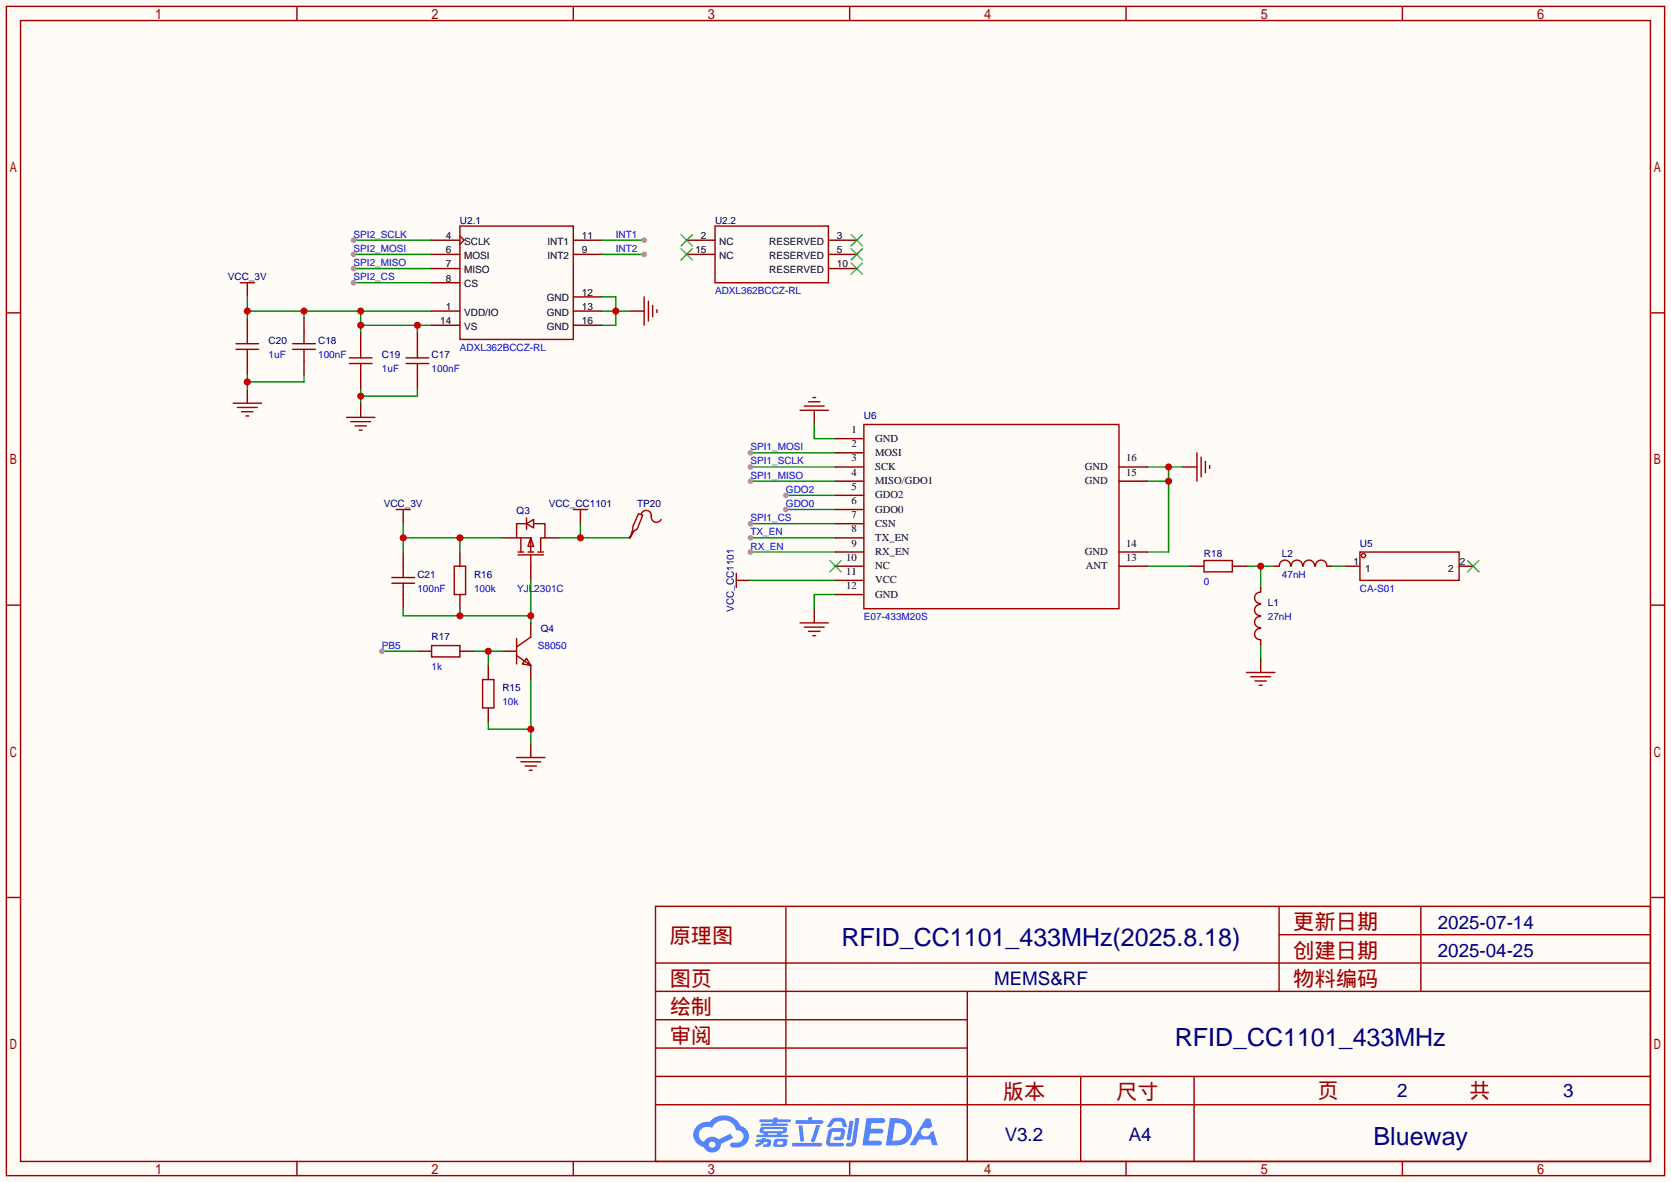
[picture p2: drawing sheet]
<svg xmlns="http://www.w3.org/2000/svg" width="299mm" height="212mm" viewBox="0 0 299 212" stroke-linecap="round" stroke-linejoin="round" font-family="sans-serif">
<path d="M0 0h299.5v211.8h-299.5z" fill="#fffcf7"/>
<g fill="none" stroke="#a10000" stroke-width=".25">
<path d="M1.1 1.1h297.2v209.6h-297.2zM3.7 3.7h292.1v204.5h-292.1zM53.2 1.1v2.6M102.7 1.1v2.6M152.3 1.1v2.6M201.8 1.1v2.6M251.3 1.1v2.6M1.1 56.1h2.6M295.8 56.1h2.5M1.1 108.5h2.6M295.8 108.5h2.5M1.1 160.8h2.6"/>
<path d="M117.5 162.4h178.3v45.8h-178.3zM117.5 177.7h178.3M117.5 172.6h178.3M140.8 162.4v35.6M173.4 177.7v30.5M229.2 162.4v15.3M229.2 167.5h66.6M254.6 162.4v15.3M295.8 160.8h2.5M117.5 182.8h55.9M117.5 198h178.3M117.5 192.9h178.3"/>
<path d="M117.5 187.8h55.9M193.7 192.9v15.3M214 192.9v15.3M53.2 208.2v2.5M102.7 208.2v2.5M152.3 208.2v2.5M201.8 208.2v2.5M251.3 208.2v2.5"/>
</g>
<g fill="#5487ff">
<path d="M155.3 200.4h2.1a.97 .97 0 0 1 1.3 .4 .53 .53 0 0 1-.7 .5h-1.8l-.2 1h1.9a.43 .43 0 0 1 .4 .5 .43 .43 0 0 1-.5 .3h-1.9l-.2 1.3h1.7a.45 .45 0 0 1 .6 .2 .45 .45 0 0 1-.2 .6l-3.2 .1z"/>
<path d="M165.9 200.5h.8l.4 1.4-.7 .4a.82 .82 0 0 0-1.2 .1 .82 .82 0 0 0 .1 1.1 .82 .82 0 0 0 1.2 0l.2-.5 .6-.3 .7 2.5h-.9l-.3-1h-2.1l-.6 1h-1.1z"/>
<path d="M152.2 200.9h.8l-.5 3.2a.36 .36 0 0 1-.4 .3 .36 .36 0 0 1-.3-.4z"/>
<path d="M153.3 200.4h.7l-.6 4.3a1.13 1.13 0 0 1-1.8 .6l.2-.4 .7-.1 .2-.2z"/>
<path d="M149 200.7l.6-.4h1a.77 .77 0 0 1 .9 .6l.3 .9-.2 .2h-.5l-.4-1h-.9a1.3 1.3 0 0 0-.8 .9l-.6 .1-.2-.2z"/>
<path d="M148.6 202.5l.5-.3h1.7a.66 .66 0 0 1 .6 .9l-.1 .4a.81 .81 0 0 1-.9 .9h-.7a.32 .32 0 0 1-.3-.4 .32 .32 0 0 1 .4-.3h.7l.3-.9-1.7 .1-.3 1.9h2.1a.32 .32 0 0 1 .4 .4 .32 .32 0 0 1-.4 .3l-2.3-.1-.5-.3v-.5z"/>
<path d="M142 204.8h5a.33 .33 0 0 1 .3 .4 .33 .33 0 0 1-.3 .3h-4.9l-.2-.2z"/>
<path d="M146.3 201.6h.7l-1 2.9a.36 .36 0 0 1-.4 .2 .36 .36 0 0 1-.3-.3z"/>
<path d="M143.1 201.7h.7l.3 2.6a.34 .34 0 0 1-.3 .3 .34 .34 0 0 1-.4-.2z"/>
<path d="M142.6 200.8h2.2l.1-.4 .1-.2h.6l-.1 .6h1.8a.32 .32 0 0 1 .3 .3 .32 .32 0 0 1-.4 .3h-4.5l-.1-.1z"/>
<path d="M135.6 204.2h.9l.1-.2 .7-.1-.1 .3h.9a.82 .82 0 0 1-.6 1.3h-.7v-.4l.7-.1v-.3h-.5l-.5 .4-1 .4-.2-.4 1-.4h-.8z"/>
<path d="M136.1 200.6h2.5v-.3h.8l-.1 .3h2.2l.2 .3-.2 .2h-2.3v.3h1.8l.2 .2-.2 .2h-4.5l-.2-.2 .1-.2h2l.1-.3h-2.3l-.1-.2z"/>
<path d="M159.5 200.4l-.7 4.9h1.6a2.47 2.47 0 0 0 2.9-1.7 2.47 2.47 0 0 0-1.4-3zM160.4 201.3a1.61 1.61 0 0 1 2 1.4 1.61 1.61 0 0 1-1.8 1.7h-.7z"/>
<path d="M136.3 202.2a.55 .55 0 0 0-.2 .7 .55 .55 0 0 0 .7 .2l.1 .3h-1.3v.4h5.5l.2-.2-.2-.2h-1.2l.2-.3a.7 .7 0 0 0 .8-.2 .7 .7 0 0 0 0-.9h-4.1zM136.9 202.4h3.3l.2 .1-.2 .2h-3.2l-.2-.1zM137.6 203.1h1.7l-.2 .3h-1.4z"/>
<path d="M138.8 204.3a1.05 1.05 0 0 0-.1 1.2 2.91 2.91 0 0 0 2.2-.2 .98 .98 0 0 0 0-1.2h-1.6zM139.4 204.6l.8-.1 .1 .1v.3l-.2 .2h-.8z"/>
<path d="M125 201.7a2.23 2.23 0 0 0-.7 2.3 2.23 2.23 0 0 0 1.8 1.6 1.58 1.58 0 0 0 1.8 .9 1.58 1.58 0 0 0 1.3-1.5l2.2-1-.5-.8-2.1 1a1.65 1.65 0 0 0-2.6 .5 1.45 1.45 0 0 1-.8-2 1.45 1.45 0 0 1 2-.7l.2 .1a2.3 2.3 0 0 1 2.3-1.3 2.3 2.3 0 0 1 2.1 1.7 1.12 1.12 0 0 1 1.2 1.1 1.12 1.12 0 0 1-1.1 1.2h-.7a.45 .45 0 0 0-.6 .3 .45 .45 0 0 0 .5 .6 2.26 2.26 0 0 0 2.9-2.5 2.04 2.04 0 0 0-1.5-1.4 3.3 3.3 0 0 0-5.5-.7l-1.2 .1zM127.1 205.2a.57 .57 0 0 1 1.1 0 .57 .57 0 0 1-1.1 0z"/>
</g>
<path d="M44.3 57v2.6M54.5 57v4.6M64.6 59.6v2.5M74.8 59.6v4.5M44.3 64.6v2.6M52.5 61.6h4M52.5 62.6h4M54.5 62.6v4.6M64.6 67.2v2.5M72.8 64.1h4M72.8 65.2h4M74.8 65.2v4.5" fill="none" stroke="#870000" stroke-width=".25"/>
<path d="M44.3 59.6v2M42.3 62.6h4.1M42.3 61.6h4.1M44.3 62.6v2M62.6 64.1h4.1M62.6 65.2h4.1M64.6 62.1v2M64.6 65.2v2" fill="none" stroke="#a10000" stroke-width=".25"/>
<path d="M63.4 43.1h13.9" fill="none" stroke="#008700" stroke-width=".25"/>
<circle cx="63.4" cy="43.1" r=".51" fill="#999"/>
<path d="M63.4 45.6h13.9" fill="none" stroke="#008700" stroke-width=".25"/>
<circle cx="63.4" cy="45.6" r=".51" fill="#999"/>
<path d="M63.4 48.1h13.9" fill="none" stroke="#008700" stroke-width=".25"/>
<circle cx="63.4" cy="48.1" r=".51" fill="#999"/>
<path d="M63.4 50.7h13.9" fill="none" stroke="#008700" stroke-width=".25"/>
<circle cx="63.4" cy="50.7" r=".51" fill="#999"/>
<path d="M107.8 43.1h7.6" fill="none" stroke="#008700" stroke-width=".25"/>
<circle cx="115.4" cy="43.1" r=".51" fill="#999"/>
<path d="M107.8 45.6h7.6" fill="none" stroke="#008700" stroke-width=".25"/>
<circle cx="115.4" cy="45.6" r=".51" fill="#999"/>
<path d="M44.3 69.7v2.6M64.6 72.3v2.5" fill="none" stroke="#870000" stroke-width=".25"/>
<path d="M41.8 72.3h5.1M42.5 73h3.6M43.3 73.8h2M44.1 74.5h.5M62.1 74.8h5.1M62.9 75.6h3.5M63.6 76.3h2.1M64.4 77.1h.5" fill="none" stroke="#a10000" stroke-width=".25"/>
<path d="M64.6 69.7v2.6M74.8 69.7v1.3h-10.2" fill="none" stroke="#008700" stroke-width=".25"/>
<circle cx="64.6" cy="71" r=".63" fill="#c00"/>
<path d="M44.3 67.2v2.5M54.5 67.2v1.3h-10.2" fill="none" stroke="#008700" stroke-width=".25"/>
<circle cx="44.3" cy="68.5" r=".63" fill="#c00"/>
<path d="M112.9 55.8h2.5" fill="none" stroke="#870000" stroke-width=".25"/>
<path d="M115.4 53.2v5.1M116.2 54v3.5M117 54.7v2.1M117.7 55.5v.5" fill="none" stroke="#a10000" stroke-width=".25"/>
<path d="M107.8 53.2h2.6v5.1h-2.6M107.8 55.8h5.1" fill="none" stroke="#008700" stroke-width=".25"/>
<circle cx="110.4" cy="55.8" r=".63" fill="#c00"/>
<g fill="none" stroke="#870000" stroke-width=".25">
<path d="M44.3 51.9v1.3M72.3 98.9v4.6M82.4 98.9v2.6M90 96.4h2.6M97.7 96.4h2.5M70.2 103.5h4.1M70.2 104.5h4.1M72.3 104.5v4.6M74.8 116.7h2.5M82.4 106.6v2.5M82.4 116.7h2.6M87.5 119.3v2.5"/>
<path d="M90 116.7h2.6M95.1 101.5v2.5M95.1 111.6v2.6M95.1 119.3v2.5M87.5 126.9v2.5"/>
</g>
<g fill="none" stroke="#a10000" stroke-width=".25">
<path d="M43.1 50.7h2.5M44.3 50.7v1.2M92.8 98.9h1.1M92.8 99.4h4.6M93.3 96.4v2.5M94.4 92.8v2.1M94.4 93.9h-1.8v2.5h2.5v2.5M94.4 93.9l1.2-.8v1.5zM94.6 98.9h1M95.1 96.4l.5 1.5h-1zM95.1 99.4v2.1M95.6 93.9h2.1v2.5h-.8v2.5"/>
<path d="M96.4 98.9h1M77.3 115.7h5.1v2h-5.1zM81.4 101.5h2v5.1h-2zM92.6 114.4v4.6M92.6 117.5l2.5 1.8M94.4 118l.7 1.3-1.5-.3zM95.1 114.2l-2.5 1.8M86.5 121.8h2v5.1h-2z"/>
</g>
<path d="M44.3 53.2v3.8M44.3 55.8h33M54.5 55.8v1.2M64.6 55.8v3.8M64.6 58.3h12.7M74.8 58.3v1.3" fill="none" stroke="#008700" stroke-width=".25"/>
<g fill="#c00">
<circle cx="64.6" cy="58.3" r=".63"/>
<circle cx="64.6" cy="55.8" r=".63"/>
<circle cx="74.8" cy="58.3" r=".63"/>
<circle cx="44.3" cy="55.8" r=".63"/>
<circle cx="54.5" cy="55.8" r=".63"/>
</g>
<path d="M72.3 92.6v1.3" fill="none" stroke="#870000" stroke-width=".25"/>
<path d="M71 91.3h2.5M72.3 91.3v1.3" fill="none" stroke="#a10000" stroke-width=".25"/>
<path d="M72.3 109.1v1.3h22.8M82.4 109.1v1.3M95.1 104v7.6" fill="none" stroke="#008700" stroke-width=".25"/>
<g fill="#c00">
<circle cx="82.4" cy="110.4" r=".63"/>
<circle cx="95.1" cy="110.4" r=".63"/>
</g>
<path d="M85 116.7h5M87.5 116.7v2.6" fill="none" stroke="#008700" stroke-width=".25"/>
<circle cx="87.5" cy="116.7" r=".63" fill="#c00"/>
<path d="M95.1 133.2v2.6" fill="none" stroke="#870000" stroke-width=".25"/>
<path d="M92.6 135.8h5.1M93.3 136.5h3.6M94.1 137.3h2M94.9 138h.5" fill="none" stroke="#a10000" stroke-width=".25"/>
<path d="M87.5 129.4v1.3h7.6M95.1 121.8v11.4" fill="none" stroke="#008700" stroke-width=".25"/>
<circle cx="95.1" cy="130.7" r=".63" fill="#c00"/>
<path d="M68.5 116.7h6.3" fill="none" stroke="#008700" stroke-width=".25"/>
<circle cx="68.5" cy="116.7" r=".51" fill="#999"/>
<path d="M104 92.6v1.3" fill="none" stroke="#870000" stroke-width=".25"/>
<path d="M102.7 91.3h2.6M104 91.3v1.3" fill="none" stroke="#a10000" stroke-width=".25"/>
<path d="M72.3 93.9v5M72.3 96.4h17.7M82.4 96.4v2.5" fill="none" stroke="#008700" stroke-width=".25"/>
<g fill="#c00">
<circle cx="72.3" cy="96.4" r=".63"/>
<circle cx="82.4" cy="96.4" r=".63"/>
</g>
<g fill="none" stroke="#a10000" stroke-width=".25">
<path d="M243.7 98.9h17.8v5.1h-17.8z"/>
<circle cx="244.3" cy="99.6" r=".38"/>
</g>
<path d="M241.2 101.5h2.5M261.5 101.5h2.5" fill="none" stroke="#870000" stroke-width=".25"/>
<path d="M263 100.5l2 2M265 100.5l-2 2" fill="none" stroke="#3c3" stroke-width=".25"/>
<path d="M223.4 101.5h5.1M225.9 101.5v3.8" fill="none" stroke="#008700" stroke-width=".25"/>
<circle cx="225.9" cy="101.5" r=".63" fill="#c00"/>
<path d="M145.9 76.1v2.5h3.8M134.5 83.7h15.2M225.9 115.4v2.6M238.6 101.5h2.6" fill="none" stroke="#008700" stroke-width=".25"/>
<path d="M145.9 73.5v2.6M225.9 118v2.5" fill="none" stroke="#870000" stroke-width=".25"/>
<path d="M143.4 73.5h5.1M144.1 72.8h3.6M144.9 72h2M145.7 71.2h.5M223.4 120.5h5.1M224.2 121.3h3.5M224.9 122h2M225.7 122.8h.5" fill="none" stroke="#a10000" stroke-width=".25"/>
<circle cx="134.5" cy="83.7" r=".51" fill="#999"/>
<path d="M134.5 81.2h15.2" fill="none" stroke="#008700" stroke-width=".25"/>
<circle cx="134.5" cy="81.2" r=".51" fill="#999"/>
<path d="M134.5 86.2h15.2" fill="none" stroke="#008700" stroke-width=".25"/>
<circle cx="134.5" cy="86.2" r=".51" fill="#999"/>
<path d="M140.8 88.8h8.9" fill="none" stroke="#008700" stroke-width=".25"/>
<circle cx="140.8" cy="88.8" r=".51" fill="#999"/>
<path d="M140.8 91.3h8.9" fill="none" stroke="#008700" stroke-width=".25"/>
<circle cx="140.8" cy="91.3" r=".51" fill="#999"/>
<path d="M134.5 93.9h15.2" fill="none" stroke="#008700" stroke-width=".25"/>
<circle cx="134.5" cy="93.9" r=".51" fill="#999"/>
<path d="M134.5 96.4h15.2" fill="none" stroke="#008700" stroke-width=".25"/>
<circle cx="134.5" cy="96.4" r=".51" fill="#999"/>
<path d="M134.5 98.9h15.2" fill="none" stroke="#008700" stroke-width=".25"/>
<circle cx="134.5" cy="98.9" r=".51" fill="#999"/>
<path d="M212 83.7h2.5M133.2 104h1.3M145.9 109.1v2.5" fill="none" stroke="#870000" stroke-width=".25"/>
<path d="M214.5 81.2v5M215.3 81.9v3.6M216 82.7v2M216.8 83.4v.5M132 102.7v2.6M132 104h1.2M143.4 111.6h5.1M144.1 112.4h3.6M144.9 113.2h2M145.7 113.9h.5" fill="none" stroke="#a10000" stroke-width=".25"/>
<path d="M205.6 86.2h3.8M205.6 83.7h6.4M209.4 83.7v15.2h-3.8M134.5 104h15.2M149.7 106.6h-3.8v2.5" fill="none" stroke="#008700" stroke-width=".25"/>
<g fill="#c00">
<circle cx="209.4" cy="86.2" r=".63"/>
<circle cx="209.4" cy="83.7" r=".63"/>
</g>
<path d="M100.2 96.4h12.7M104 93.9v2.5M205.6 101.5h7.6" fill="none" stroke="#008700" stroke-width=".25"/>
<circle cx="104" cy="96.4" r=".63" fill="#c00"/>
<g fill="none" stroke="#870000" stroke-width=".25">
<path d="M77.3 55.8h5.1M77.3 43.1h5.1M77.3 45.6h5.1M77.3 48.1h5.1M77.3 50.7h5.1M77.3 58.3h5.1M82.4 42.3l.8 .8-.8 .7M102.7 55.8h5.1M102.7 43.1h5.1M102.7 45.6h5.1M102.7 53.2h5.1M102.7 58.3h5.1"/>
<path d="M123.1 43.1h5M123.1 45.6h5M148.5 43.1h5M148.5 45.6h5M148.5 48.1h5M149.7 78.6h5.1M112.9 96.1v.3M149.7 81.2h5.1M149.7 83.7h5.1M149.7 86.2h5.1M149.7 88.8h5.1M149.7 91.3h5.1"/>
<path d="M149.7 93.9h5.1M149.7 96.4h5.1M149.7 98.9h5.1M200.5 83.7h5.1M200.5 86.2h5.1M200.5 98.9h5.1M149.7 101.5h5.1M149.7 104h5.1M149.7 106.6h5.1M200.5 101.5h5.1M213.2 101.5h2.6M220.9 101.5h2.5"/>
<path d="M225.9 105.3v.7M225.9 114.7v.7M228.5 101.5h.7M237.9 101.5h.7"/>
</g>
<path d="M122 42l2.1 2.1M122 44.6l2.1 2M124.1 42l-2.1 2.1M124.1 44.6l-2.1 2M152.5 42l2.1 2.1M152.5 44.6l2.1 2M152.5 47.1l2.1 2M154.6 42l-2.1 2.1M154.6 44.6l-2.1 2M154.6 47.1l-2.1 2M148.7 100.5l2 2M150.7 100.5l-2 2" fill="none" stroke="#3c3" stroke-width=".25"/>
<g fill="none" stroke="#a10000" stroke-width=".25">
<path d="M82.4 40.5h20.3v20.3h-20.3zM128.1 40.5h20.4v10.2h-20.4zM154.8 76.1h45.7v33h-45.7zM114.4 92.1l.8 .2-1 2.6-.5 .2-.8 1.3 .5-1.5v-.5zM114.9 92.1a.93 .93 0 0 1 1.2-.6 .93 .93 0 0 1 .6 1.1 .94 .94 0 0 0 .7 1 .94 .94 0 0 0 1.1-.5M215.8 100.5h5.1v2h-5.1zM225.9 110.5a1.01 1.01 0 0 0-1.1 1 1.01 1.01 0 0 0 1.1 1M225.9 108.3a1.01 1.01 0 0 0-1.1 1 1.01 1.01 0 0 0 1.1 1M225.9 112.6a1.01 1.01 0 0 0-1.1 1 1.01 1.01 0 0 0 1.1 1.1M225.9 106.1a1.01 1.01 0 0 0-1.1 1 1.01 1.01 0 0 0 1.1 1.1M229.3 101.5a1.01 1.01 0 0 1 1-1.1 1.01 1.01 0 0 1 1 1.1M231.4 101.5a1.01 1.01 0 0 1 1-1.1 1.01 1.01 0 0 1 1 1.1"/>
<path d="M233.6 101.5a1.01 1.01 0 0 1 1-1.1 1.01 1.01 0 0 1 1 1.1M235.8 101.5a1.01 1.01 0 0 1 1-1.1 1.01 1.01 0 0 1 1 1.1"/>
</g>
<g font-size="4.5" fill="#000080">
<text x="150.8" y="169.6">RFID_CC1101_433MHz(2025.8.18)</text>
<text x="210.5" y="187.4">RFID_CC1101_433MHz</text>
<text x="246.2" y="205.2">Blueway</text>
</g>
<g font-size="3.8" fill="#a00000">
<text x="231.8" y="166.5">更新日期</text>
<text x="120" y="169.1">原理图</text>
<text x="231.8" y="171.6">创建日期</text>
<text x="120" y="176.7">图页</text>
<text x="231.8" y="176.7">物料编码</text>
<text x="120" y="181.8">绘制</text>
<text x="120" y="186.9">审阅</text>
<text x="179.7" y="197">版本</text>
<text x="200" y="197">尺寸</text>
<text x="236.1" y="196.8">页</text>
<text x="263.3" y="196.8">共</text>
</g>
<g font-size="3.4" fill="#000080">
<text x="257.7" y="166.4">2025-07-14</text>
<text x="257.7" y="171.5">2025-04-25</text>
<text x="178.2" y="176.6">MEMS&amp;RF</text>
<text x="250.4" y="196.7">2</text>
<text x="280.1" y="196.7">3</text>
<text x="180.1" y="204.5">V3.2</text>
<text x="202.3" y="204.5">A4</text>
</g>
<g font-size="1.9">
<text x="152.6" y="77.6">1</text>
<text x="152.6" y="80.2">2</text>
<text x="152.6" y="82.7">3</text>
<text x="156.8" y="79.2">GND</text>
<text x="156.8" y="81.7">MOSI</text>
<text x="201.8" y="82.7">16</text>
<text x="152.6" y="85.2">4</text>
<text x="152.6" y="87.8">5</text>
<text x="156.8" y="84.2">SCK</text>
<text x="156.8" y="86.8">MISO/GDO1</text>
<text x="156.8" y="89.3">GDO2</text>
<text x="194.4" y="86.8">GND</text>
<text x="194.4" y="84.2">GND</text>
<text x="201.8" y="85.2">15</text>
<text x="152.6" y="90.3">6</text>
<text x="152.6" y="92.9">7</text>
<text x="152.6" y="95.4">8</text>
<text x="156.8" y="91.9">GDO0</text>
<text x="156.8" y="94.4">CSN</text>
<text x="151.6" y="100.5">10</text>
<text x="152.6" y="97.9">9</text>
<text x="156.8" y="96.9">TX_EN</text>
<text x="156.8" y="99.5">RX_EN</text>
<text x="194.4" y="99.5">GND</text>
<text x="201.8" y="100.5">13</text>
<text x="201.8" y="97.9">14</text>
<text x="151.6" y="103">11</text>
<text x="151.6" y="105.6">12</text>
<text x="156.8" y="102">NC</text>
<text x="156.8" y="104.6">VCC</text>
<text x="156.8" y="107.1">GND</text>
<text x="194.6" y="102">ANT</text>
</g>
<g font-size="1.8" fill="#000080">
<text x="82.4" y="40.1">U2.1</text>
<text x="128.1" y="40.1">U2.2</text>
<text x="40.8" y="50.2">VCC_3V</text>
<text x="48.1" y="61.7">C20</text>
<text x="57" y="61.7">C18</text>
<text x="68.5" y="64.2">C19</text>
<text x="77.3" y="64.2">C17</text>
<text x="154.8" y="75.1">U6</text>
<text x="68.8" y="90.9">VCC_3V</text>
<text x="92.6" y="92.1">Q3</text>
<text x="98.3" y="90.9">VCC_CC1101</text>
<text x="114.2" y="90.9">TP20</text>
<text x="215.8" y="99.8">R18</text>
<text x="229.7" y="99.8">L2</text>
<text x="243.7" y="98">U5</text>
<text x="74.8" y="103.6">C21</text>
<text x="85" y="103.6">R16</text>
<text x="96.9" y="113.2">Q4</text>
<text x="131.5" y="109.7" transform="rotate(-90 131.5 109.7)">VCC_CC1101</text>
<text x="227.2" y="108.6">L1</text>
<text x="77.3" y="114.7">R17</text>
<text x="90" y="123.9">R15</text>
</g>
<g font-size="1.8" fill="#00f">
<text x="63.4" y="42.6">SPI2_SCLK</text>
<text x="63.4" y="45.1">SPI2_MOSI</text>
<text x="63.4" y="47.7">SPI2_MISO</text>
<text x="110.4" y="42.6">INT1</text>
<text x="110.4" y="45.1">INT2</text>
<text x="63.4" y="50.2">SPI2_CS</text>
<text x="128.1" y="52.8">ADXL362BCCZ-RL</text>
<text x="48.1" y="64.2">1uF</text>
<text x="57" y="64.2">100nF</text>
<text x="82.4" y="62.9">ADXL362BCCZ-RL</text>
<text x="68.5" y="66.7">1uF</text>
<text x="77.3" y="66.7">100nF</text>
<text x="134.5" y="83.2">SPI1_SCLK</text>
<text x="134.5" y="80.7">SPI1_MOSI</text>
<text x="134.5" y="85.8">SPI1_MISO</text>
<text x="140.8" y="88.3">GDO2</text>
<text x="134.5" y="93.4">SPI1_CS</text>
<text x="134.5" y="95.9">TX_EN</text>
<text x="140.8" y="90.9">GDO0</text>
<text x="134.5" y="98.5">RX_EN</text>
<text x="74.8" y="106.1">100nF</text>
<text x="85" y="106.1">100k</text>
<text x="92.7" y="106.1">YJL2301C</text>
<text x="215.8" y="104.8">0</text>
<text x="229.7" y="103.6">47nH</text>
<text x="243.7" y="106.1">CA-S01</text>
<text x="154.8" y="111.2">E07-433M20S</text>
<text x="227.2" y="111.2">27nH</text>
<text x="68.5" y="116.3">PB5</text>
<text x="96.4" y="116.2">S8050</text>
<text x="77.3" y="120.1">1k</text>
<text x="90" y="126.4">10k</text>
</g>
<g font-size="1.8">
<text x="79.9" y="42.8">4</text>
<text x="79.9" y="45.4">6</text>
<text x="79.9" y="47.9">7</text>
<text x="83.2" y="43.9">SCLK</text>
<text x="83.2" y="46.4">MOSI</text>
<text x="98.1" y="46.4">INT2</text>
<text x="98.1" y="43.9">INT1</text>
<text x="104.3" y="45.4">9</text>
<text x="104.3" y="42.8">11</text>
<text x="124.6" y="45.4">15</text>
<text x="125.6" y="42.8">2</text>
<text x="128.9" y="43.9">NC</text>
<text x="128.9" y="46.4">NC</text>
<text x="137.8" y="43.9">RESERVED</text>
<text x="137.8" y="46.4">RESERVED</text>
<text x="150" y="42.8">3</text>
<text x="150" y="45.4">5</text>
<text x="150" y="47.9">10</text>
<text x="79.9" y="50.5">8</text>
<text x="83.2" y="48.9">MISO</text>
<text x="83.2" y="51.5">CS</text>
<text x="104.3" y="53">12</text>
<text x="137.8" y="48.9">RESERVED</text>
<text x="78.9" y="58.1">14</text>
<text x="79.9" y="55.5">1</text>
<text x="83.2" y="56.6">VDD/IO</text>
<text x="83.2" y="59.1">VS</text>
<text x="98" y="54">GND</text>
<text x="98" y="56.6">GND</text>
<text x="98" y="59.1">GND</text>
<text x="104.3" y="55.5">13</text>
<text x="104.3" y="58.1">16</text>
<text x="242.6" y="101.3">1</text>
<text x="261.6" y="101.3">2</text>
<text x="244.7" y="102.5">1</text>
<text x="259.6" y="102.5">2</text>
</g>
</svg>
